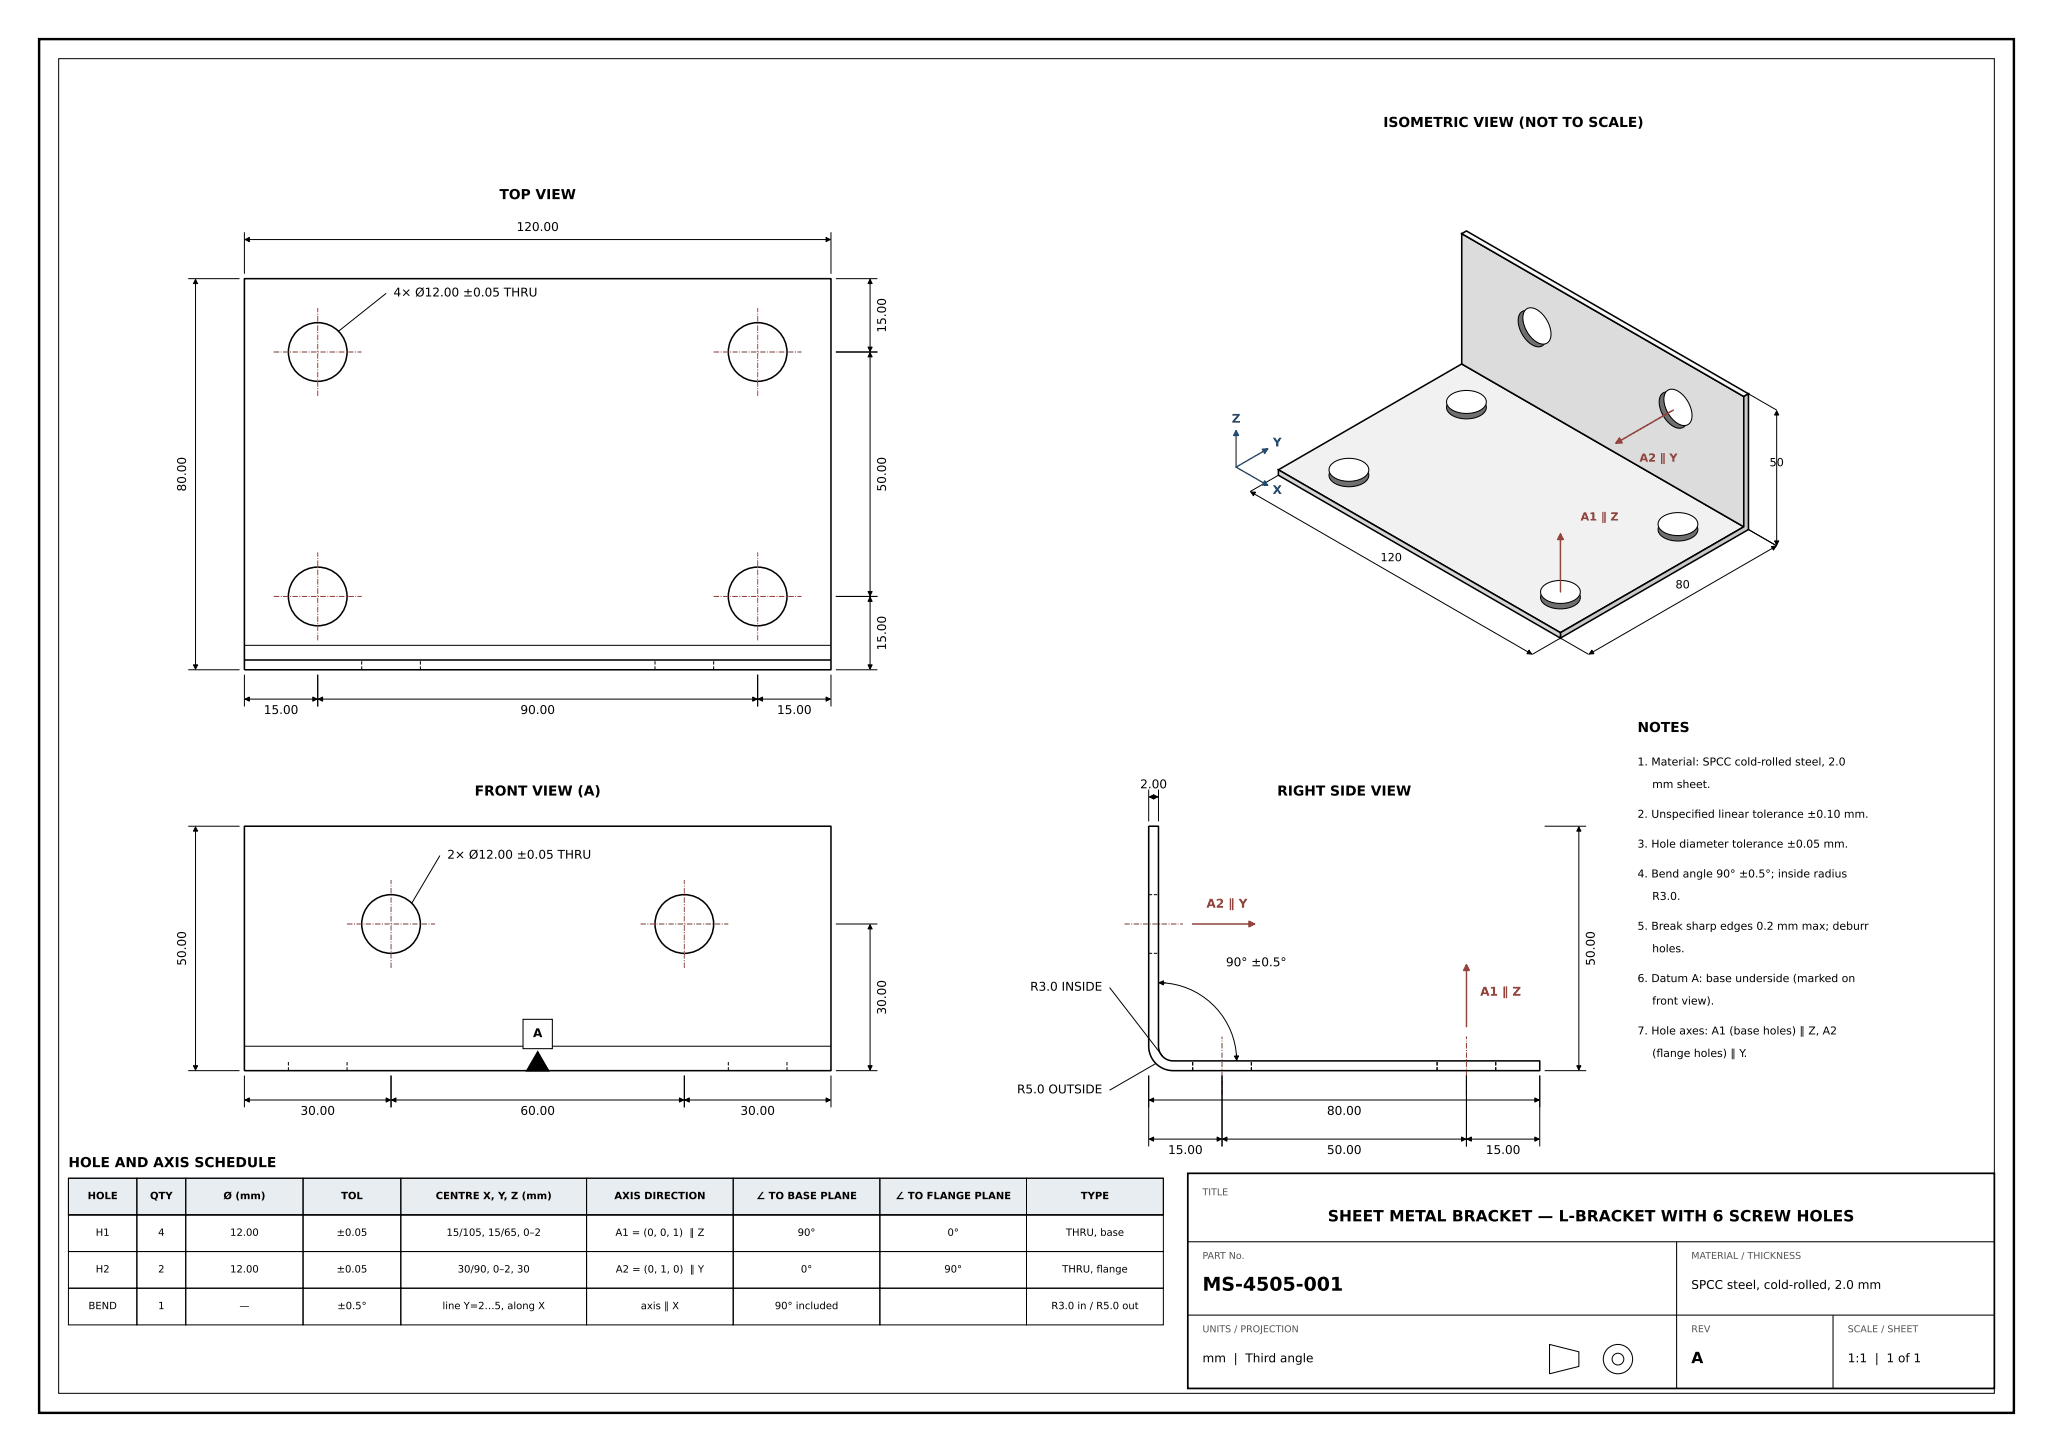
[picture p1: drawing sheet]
<svg xmlns="http://www.w3.org/2000/svg" width="420mm" height="297mm" viewBox="0 0 420 297" stroke-linecap="round" stroke-linejoin="round" font-family="sans-serif">
<path d="M8 8h404v281h-404z" fill="#fff" stroke="#000" stroke-width=".49"/>
<path d="M12 12h396v273h-396z" fill="none" stroke="#000" stroke-width=".2"/>
<path d="M14 241h224v7.5h-224z" fill="#e8edf2" stroke="#000" stroke-width=".2"/>
<path d="M243 240h165v44h-165z" fill="#fff" stroke="#000" stroke-width=".35"/>
<path d="M261.5 96.1l37.5-21.7 57.7 33.4-37.5 21.6z" fill="#f1f1f1" stroke="#000" stroke-width=".32"/>
<path d="M299 47.8l57.7 33.3v26.7l-57.7-33.4z" fill="#dcdcdc" stroke="#000" stroke-width=".32"/>
<path d="M299 47.8l1-.6 57.7 33.4-1 .5z" fill="#f7f7f7" stroke="#000" stroke-width=".32"/>
<path d="M356.7 81.1l1-.5v27.7l-38.5 22.2v-1.1l37.5-21.6z" fill="#c8c8c8" stroke="#000" stroke-width=".32"/>
<path d="M261.5 96.1l57.7 33.3v1.1l-57.7-33.3z" fill="#d6d6d6" stroke="#000" stroke-width=".32"/>
<g fill="none" stroke="#000" stroke-width=".2">
<path d="M50 132h120M14 241h14v7.5h-14zM14 248.5h14v7.5h-14zM14 256h14v7.5h-14zM28 241h10v7.5h-10zM28 248.5h10v7.5h-10zM28 256h10v7.5h-10zM38 241h24v7.5h-24zM38 248.5h24v7.5h-24zM38 256h24v7.5h-24zM62 241h20v7.5h-20zM62 248.5h20v7.5h-20z"/>
<path d="M62 256h20v7.5h-20zM82 241h38v7.5h-38zM82 248.5h38v7.5h-38zM82 256h38v7.5h-38zM120 241h30v7.5h-30zM120 248.5h30v7.5h-30zM120 256h30v7.5h-30zM150 241h30v7.5h-30zM150 248.5h30v7.5h-30zM150 256h30v7.5h-30zM180 241h30v7.5h-30zM180 248.5h30v7.5h-30z"/>
<path d="M180 256h30v7.5h-30zM210 241h28v7.5h-28zM210 248.5h28v7.5h-28zM210 256h28v7.5h-28zM14 263.5h14v7.5h-14zM28 263.5h10v7.5h-10zM38 263.5h24v7.5h-24zM62 263.5h20v7.5h-20zM82 263.5h38v7.5h-38zM120 263.5h30v7.5h-30zM150 263.5h30v7.5h-30zM180 263.5h30v7.5h-30z"/>
<path d="M210 263.5h28v7.5h-28z"/>
</g>
<path d="M50 57h120v80h-120zM50 135h120" fill="none" stroke="#000" stroke-width=".32"/>
<path d="M74 137v-2M86 137v-2M134 137v-2M146 137v-2" fill="none" stroke="#000" stroke-width=".2" stroke-dasharray=".7 .4" stroke-linecap="butt"/>
<circle cx="65" cy="122" r="6" fill="#fff" stroke="#000" stroke-width=".32"/>
<path d="M56 122h18M65 131v-18" fill="none" stroke="#c0392b" stroke-width=".2" stroke-dasharray="1.1 .3 .2 .3" stroke-linecap="butt"/>
<circle cx="155" cy="122" r="6" fill="#fff" stroke="#000" stroke-width=".32"/>
<path d="M146 122h18M155 131v-18" fill="none" stroke="#c0392b" stroke-width=".2" stroke-dasharray="1.1 .3 .2 .3" stroke-linecap="butt"/>
<circle cx="65" cy="72" r="6" fill="#fff" stroke="#000" stroke-width=".32"/>
<path d="M56 72h18M65 81v-18" fill="none" stroke="#c0392b" stroke-width=".2" stroke-dasharray="1.1 .3 .2 .3" stroke-linecap="butt"/>
<circle cx="155" cy="72" r="6" fill="#fff" stroke="#000" stroke-width=".32"/>
<path d="M146 72h18M155 81v-18" fill="none" stroke="#c0392b" stroke-width=".2" stroke-dasharray="1.1 .3 .2 .3" stroke-linecap="butt"/>
<g fill="none" stroke="#000" stroke-width=".2">
<path d="M38.5 57h10.5M50 47.5v8.5M79 60l-9.8 7.8M170 47.5v8.5M171 57h8.5M171 72h8.5M38.5 137h10.5M50 138v6.5M65 138v6.5M155 138v6.5M170 138v6.5M171 137h8.5"/>
<path d="M171 122h8.5M50 214h120"/>
</g>
<path d="M50 169h120v50h-120z" fill="none" stroke="#000" stroke-width=".32"/>
<path d="M59 219v-2M71 219v-2M149 219v-2M161 219v-2" fill="none" stroke="#000" stroke-width=".2" stroke-dasharray=".7 .4" stroke-linecap="butt"/>
<circle cx="80" cy="189" r="6" fill="#fff" stroke="#000" stroke-width=".32"/>
<path d="M71 189h18M80 198v-18" fill="none" stroke="#c0392b" stroke-width=".2" stroke-dasharray="1.1 .3 .2 .3" stroke-linecap="butt"/>
<circle cx="140" cy="189" r="6" fill="#fff" stroke="#000" stroke-width=".32"/>
<path d="M131 189h18M140 198v-18M230 189h12M250 224v-12M300 224v-12" fill="none" stroke="#c0392b" stroke-width=".2" stroke-dasharray="1.1 .3 .2 .3" stroke-linecap="butt"/>
<g fill="none" stroke="#000" stroke-width=".2">
<path d="M38.5 169h10.5M90 175l-5.8 9.8M235 161.5v6.5M237 161.5v6.5M316 169h8.5M171 189h8.5M38.5 219h10.5M171 219h8.5M227 202l10.9 14.1M236.5 217.5l-9.5 5.5M237 201a16 16 0 0 1 16 16M316 219h8.5"/>
<path d="M50 220v6.5M80 220v6.5M140 220v6.5M170 220v6.5M235 220v14.5M250 220v14.5M300 220v14.5M315 220v14.5"/>
</g>
<path d="M235 169h2v45a3 3 0 0 0 3 3h75v2h-75a5 5 0 0 1-5-5z" fill="none" stroke="#000" stroke-width=".32"/>
<path d="M235 195h2M235 183h2M244 219v-2M256 219v-2M294 219v-2M306 219v-2" fill="none" stroke="#000" stroke-width=".2" stroke-dasharray=".7 .4" stroke-linecap="butt"/>
<g fill="#6f6f6f" stroke="#000" stroke-width=".21">
<path d="M296.3 82.3a5.7 5.7 0 0 1 7.4 0 1.68 1.68 0 0 1-.8 2.7 5.9 5.9 0 0 1-6.6-.7 1.49 1.49 0 0 1 0-2z"/>
<path d="M339.6 107.3a5.7 5.7 0 0 1 7.4 0 1.68 1.68 0 0 1-.8 2.7 5.9 5.9 0 0 1-6.6-.7 1.49 1.49 0 0 1 0-2z"/>
<path d="M272.3 96.2a5.7 5.7 0 0 1 7.4 0 1.68 1.68 0 0 1-.9 2.7 5.9 5.9 0 0 1-6.5-.7 1.49 1.49 0 0 1 0-2z"/>
<path d="M315.5 121.2a5.7 5.7 0 0 1 7.4 0 1.68 1.68 0 0 1-.8 2.7 5.9 5.9 0 0 1-6.6-.7 1.49 1.49 0 0 1 0-2z"/>
<path d="M311.3 63.8a2.2 2.2 0 0 1 2.7 .4 5.8 5.8 0 0 1 2.2 5.7 1.68 1.68 0 0 1-2.7 .7 5.9 5.9 0 0 1-2.7-6.1z"/>
<path d="M340.1 80.5a2.2 2.2 0 0 1 2.7 .4 5.8 5.8 0 0 1 2.2 5.7 1.68 1.68 0 0 1-2.7 .6 5.9 5.9 0 0 1-2.7-6z"/>
</g>
<g fill="none" stroke="#000" stroke-width=".2">
<path d="M261.5 97.2l-5.7 3.3M357.7 80.6l5.8 3.3M357.7 108.3l5.8 3.3M313.5 133.9l5.7-3.4 5.8 3.4"/>
<circle cx="331" cy="278" r="1.2"/>
</g>
<g fill="none" stroke="#000" stroke-width=".21">
<path d="M243 254h165M343 254v30M243 269h165M317 275l6 1.5v3l-6 1.5zM375 269v15"/>
<circle cx="331" cy="278" r="3"/>
</g>
<g fill="#fff" stroke="#000" stroke-width=".21">
<path d="M296.3 81.2a5.7 5.7 0 0 1 7.4 0 1.68 1.68 0 0 1-.8 2.7 5.9 5.9 0 0 1-6.6-.7 1.49 1.49 0 0 1 0-2z"/>
<path d="M339.6 106.2a5.7 5.7 0 0 1 7.4 0 1.68 1.68 0 0 1-.8 2.7 5.9 5.9 0 0 1-6.6-.7 1.49 1.49 0 0 1 0-2z"/>
<path d="M272.6 94.7a5.8 5.8 0 0 1 7.1 .4 1.68 1.68 0 0 1-.9 2.7 5.9 5.9 0 0 1-6.5-.7 1.57 1.57 0 0 1 .3-2.4z"/>
<path d="M315.5 120.1a5.7 5.7 0 0 1 7.4 0 1.68 1.68 0 0 1-.8 2.6 5.9 5.9 0 0 1-6.6-.6 1.49 1.49 0 0 1 0-2z"/>
<path d="M312.2 63.3a2.2 2.2 0 0 1 2.7 .4 5.8 5.8 0 0 1 2.2 5.7 1.68 1.68 0 0 1-2.7 .6 5.9 5.9 0 0 1-2.7-6z"/>
<path d="M341.1 79.9a2.2 2.2 0 0 1 2.7 .4 5.8 5.8 0 0 1 2.2 5.7 1.68 1.68 0 0 1-2.7 .7 5.9 5.9 0 0 1-2.7-6.1z"/>
</g>
<g fill="none" stroke="#000" stroke-width=".2">
<path d="M40 57.2v79.6M50.2 49h119.6M178 57.2v14.6M178 72.2v49.6M178 122.2v14.6M50.2 143h14.6M65.2 143h89.6M155.2 143h14.6M40 169.2v49.6M178 189.2v29.6M50.2 225h29.6M80.2 225h59.6"/>
<path d="M140.2 225h29.6"/>
</g>
<g fill="#000" stroke="#000" stroke-width=".2">
<path d="M40 57.2l.4 .8h-.8zM50.2 49l.8-.4v.8zM169 48.6l.8 .4-.8 .4zM178 57.2l.4 .8h-.8zM178 72.2l.4 .8h-.8zM177.6 71h.8l-.4 .8zM39.6 136h.8l-.4 .8zM178 122.2l.4 .8h-.8zM177.6 136h.8l-.4 .8zM177.6 121h.8l-.4 .8zM50.2 143l.8-.4v.8zM64 142.6l.8 .4-.8 .4z"/>
<path d="M65.2 143l.8-.4v.8zM154 142.6l.8 .4-.8 .4zM155.2 143l.8-.4v.8zM169 142.6l.8 .4-.8 .4zM40 169.2l.4 .8h-.8zM178 189.2l.4 .8h-.8zM39.6 218h.8l-.4 .8zM177.6 218h.8l-.4 .8zM50.2 225l.8-.4v.8zM79 224.6l.8 .4-.8 .4zM80.2 225l.8-.4v.8zM139 224.6l.8 .4-.8 .4z"/>
<path d="M140.2 225l.8-.4v.8zM169 224.6l.8 .4-.8 .4z"/>
</g>
<path d="M110 215.2l2.2 3.8h-4.4z" fill="#000" stroke="#000" stroke-width=".35"/>
<path d="M107 208.5h6v6h-6z" fill="#fff" stroke="#000" stroke-width=".21"/>
<path d="M363.5 84v27.5M255.9 100.6l57.4 33.2M363.3 111.7l-38.2 22.1M235.2 163h1.6M323 169.2v49.6M237.2 201l1.2 .1M252.9 215.6l.1 1.2M235.2 225h79.6M235.2 233h14.6M250.2 233h49.6M300.2 233h14.6" fill="none" stroke="#000" stroke-width=".2"/>
<g fill="#000" stroke="#000" stroke-width=".2">
<path d="M363.5 84l.4 .9h-.9zM255.9 100.6l.9 .1-.4 .7zM362.4 111.8l.9-.1-.5 .8zM363 110.6h.9l-.4 .9zM312.8 133l.5 .8-.9-.1zM325.7 133l.4 .7-1 .1zM236 162.6l.8 .4-.8 .4zM235.2 163l.8-.4v.8zM323 169.2l.4 .8h-.8zM237.2 201l.8-.4v.9zM252.5 216h.9l-.4 .8zM322.6 218h.8l-.4 .8z"/>
<path d="M235.2 225l.8-.4v.8zM235.2 233l.8-.4v.8zM249 232.6l.8 .4-.8 .4zM250.2 233l.8-.4v.8zM299 232.6l.8 .4-.8 .4zM300.2 233l.8-.4v.8zM314 224.6l.8 .4-.8 .4zM314 232.6l.8 .4-.8 .4z"/>
</g>
<path d="M342.3 83.9l-11.7 6.7M319.2 109.2v11.9M244 189h12.6M300 197.4v12.6" fill="none" stroke="#c0392b" stroke-width=".32"/>
<g fill="#c0392b" stroke="#c0392b" stroke-width=".32">
<path d="M300 197.4l.6 1.1h-1.2z"/>
<path d="M255.5 188.4l1.1 .6-1.1 .6z"/>
<path d="M319.2 109.2l.6 1.2h-1.1z"/>
<path d="M331.3 89.6l.6 1h-1.3z"/>
</g>
<path d="M252.9 95.5l6.4 3.8M252.9 88.1v7.4M259.3 91.8l-6.4 3.7" fill="none" stroke="#1f4e79" stroke-width=".28"/>
<g fill="#1f4e79" stroke="#1f4e79" stroke-width=".28">
<path d="M258.7 98.4l.6 .9-1.1-.1z"/>
<path d="M258.2 91.9l1.1-.1-.6 .9z"/>
<path d="M252.9 88.1l.5 1h-1z"/>
</g>
<text font-size="3.9" x="246" y="264">MS-4505-001</text>
<g font-size="3.2">
<text x="271.6" y="249.8">SHEET METAL BRACKET — L-BRACKET WITH 6 SCREW HOLES</text>
<text x="346" y="278.8">A</text>
</g>
<g font-size="2.8">
<text x="283" y="26">ISOMETRIC VIEW (NOT TO SCALE)</text>
<text x="102.2" y="40.7">TOP VIEW</text>
<text x="335" y="149.7">NOTES</text>
<text x="97.1" y="162.7">FRONT VIEW (A)</text>
<text x="261.3" y="162.7">RIGHT SIDE VIEW</text>
<text x="14" y="238.7">HOLE AND AXIS SCHEDULE</text>
</g>
<g font-size="2.5">
<text x="105.7" y="47.2">120.00</text>
<text x="80.5" y="60.6">4× Ø12.00 ±0.05 THRU</text>
<text x="181.2" y="68" transform="rotate(-90 181.2 68)">15.00</text>
<text x="38" y="100.5" transform="rotate(-90 38 100.5)">80.00</text>
<text x="181.2" y="100.5" transform="rotate(-90 181.2 100.5)">50.00</text>
<text x="181.2" y="133" transform="rotate(-90 181.2 133)">15.00</text>
<text x="54" y="146">15.00</text>
<text x="106.5" y="146">90.00</text>
<text x="159" y="146">15.00</text>
<text x="233.3" y="161.2">2.00</text>
<text x="91.5" y="175.6">2× Ø12.00 ±0.05 THRU</text>
<text x="38" y="197.5" transform="rotate(-90 38 197.5)">50.00</text>
<text x="250.8" y="197.6">90° ±0.5°</text>
<text x="326.2" y="197.5" transform="rotate(-90 326.2 197.5)">50.00</text>
<text x="210.7" y="202.6">R3.0 INSIDE</text>
<text x="181.2" y="207.5" transform="rotate(-90 181.2 207.5)">30.00</text>
<text x="109" y="212.1">A</text>
<text x="208.1" y="223.6">R5.0 OUTSIDE</text>
<text x="61.5" y="228">30.00</text>
<text x="106.5" y="228">60.00</text>
<text x="151.5" y="228">30.00</text>
<text x="271.5" y="228">80.00</text>
<text x="239" y="236">15.00</text>
<text x="271.5" y="236">50.00</text>
<text x="304" y="236">15.00</text>
<text x="346" y="263.6">SPCC steel, cold-rolled, 2.0 mm</text>
<text x="246" y="278.6">mm | Third angle</text>
<text x="378" y="278.6">1:1 | 1 of 1</text>
</g>
<g font-size="2.5" fill="#1f4e79">
<text x="252" y="86.5">Z</text>
<text x="260.4" y="91.3">Y</text>
<text x="260.3" y="101">X</text>
</g>
<g font-size="2.5" fill="#c0392b">
<text x="246.8" y="185.7">A2 ∥ Y</text>
<text x="302.8" y="203.7">A1 ∥ Z</text>
</g>
<g font-size="2.3" fill="#c0392b">
<text x="335.4" y="94.4">A2 ∥ Y</text>
<text x="323.3" y="106.5">A1 ∥ Z</text>
</g>
<g font-size="2.3">
<text x="362" y="95.4">50</text>
<text x="282.4" y="114.8">120</text>
<text x="342.8" y="120.3">80</text>
</g>
<g font-size="2.2">
<text x="335" y="156.6">1. Material: SPCC cold-rolled steel, 2.0</text>
<text x="338" y="161.2">mm sheet.</text>
<text x="335" y="167.3">2. Unspecifed linear tolerance ±0.10 mm.</text>
<text x="346.6" y="167.3">i</text>
<text x="335" y="173.4">3. Hole diameter tolerance ±0.05 mm.</text>
<text x="335" y="179.5">4. Bend angle 90° ±0.5°; inside radius</text>
<text x="338" y="184.1">R3.0.</text>
<text x="335" y="190.2">5. Break sharp edges 0.2 mm max; deburr</text>
<text x="338" y="194.8">holes.</text>
<text x="335" y="200.9">6. Datum A: base underside (marked on</text>
<text x="338" y="205.5">front view).</text>
<text x="335" y="211.6">7. Hole axes: A1 (base holes) ∥ Z, A2</text>
<text x="338" y="216.2">(fange holes) ∥ Y.</text>
<text x="338.9" y="216.2">l</text>
</g>
<g font-size="2">
<text x="17.9" y="245.3">HOLE</text>
<text x="30.7" y="245.3">QTY</text>
<text x="45.7" y="245.3">Ø (mm)</text>
<text x="69.8" y="245.3">TOL</text>
<text x="89.1" y="245.3">CENTRE X, Y, Z (mm)</text>
<text x="125.7" y="245.3">AXIS DIRECTION</text>
<text x="154.7" y="245.3">∠ TO BASE PLANE</text>
<text x="183.2" y="245.3">∠ TO FLANGE PLANE</text>
<text x="221.1" y="245.3">TYPE</text>
<text x="19.6" y="252.8">H1</text>
<text x="32.3" y="252.8">4</text>
<text x="47.1" y="252.8">12.00</text>
<text x="68.9" y="252.8">±0.05</text>
<text x="91.3" y="252.8">15/105, 15/65, 0–2</text>
<text x="125.9" y="252.8">A1 = (0, 0, 1) ∥ Z</text>
<text x="163.2" y="252.8">90°</text>
<text x="193.8" y="252.8">0°</text>
<text x="218.1" y="252.8">THRU, base</text>
<text x="19.6" y="260.3">H2</text>
<text x="32.3" y="260.3">2</text>
<text x="47.1" y="260.3">12.00</text>
<text x="68.9" y="260.3">±0.05</text>
<text x="93.6" y="260.3">30/90, 0–2, 30</text>
<text x="126" y="260.3">A2 = (0, 1, 0) ∥ Y</text>
<text x="163.8" y="260.3">0°</text>
<text x="193.2" y="260.3">90°</text>
<text x="217.3" y="260.3">THRU, fange</text>
<text x="224.3" y="260.3">l</text>
<text x="18.1" y="267.8">BEND</text>
<text x="32.3" y="267.8">1</text>
<text x="49" y="267.8">—</text>
<text x="69" y="267.8">±0.5°</text>
<text x="90.5" y="267.8">line Y=2…5, along X</text>
<text x="131.1" y="267.8">axis ∥ X</text>
<text x="158.5" y="267.8">90° included</text>
<text x="215.1" y="267.8">R3.0 in / R5.0 out</text>
</g>
<g font-size="1.9" fill="#555">
<text x="246" y="244.5">TITLE</text>
<text x="246" y="257.5">PART No.</text>
<text x="346" y="257.5">MATERIAL / THICKNESS</text>
<text x="246" y="272.5">UNITS / PROJECTION</text>
<text x="346" y="272.5">REV</text>
<text x="378" y="272.5">SCALE / SHEET</text>
</g>
</svg>
